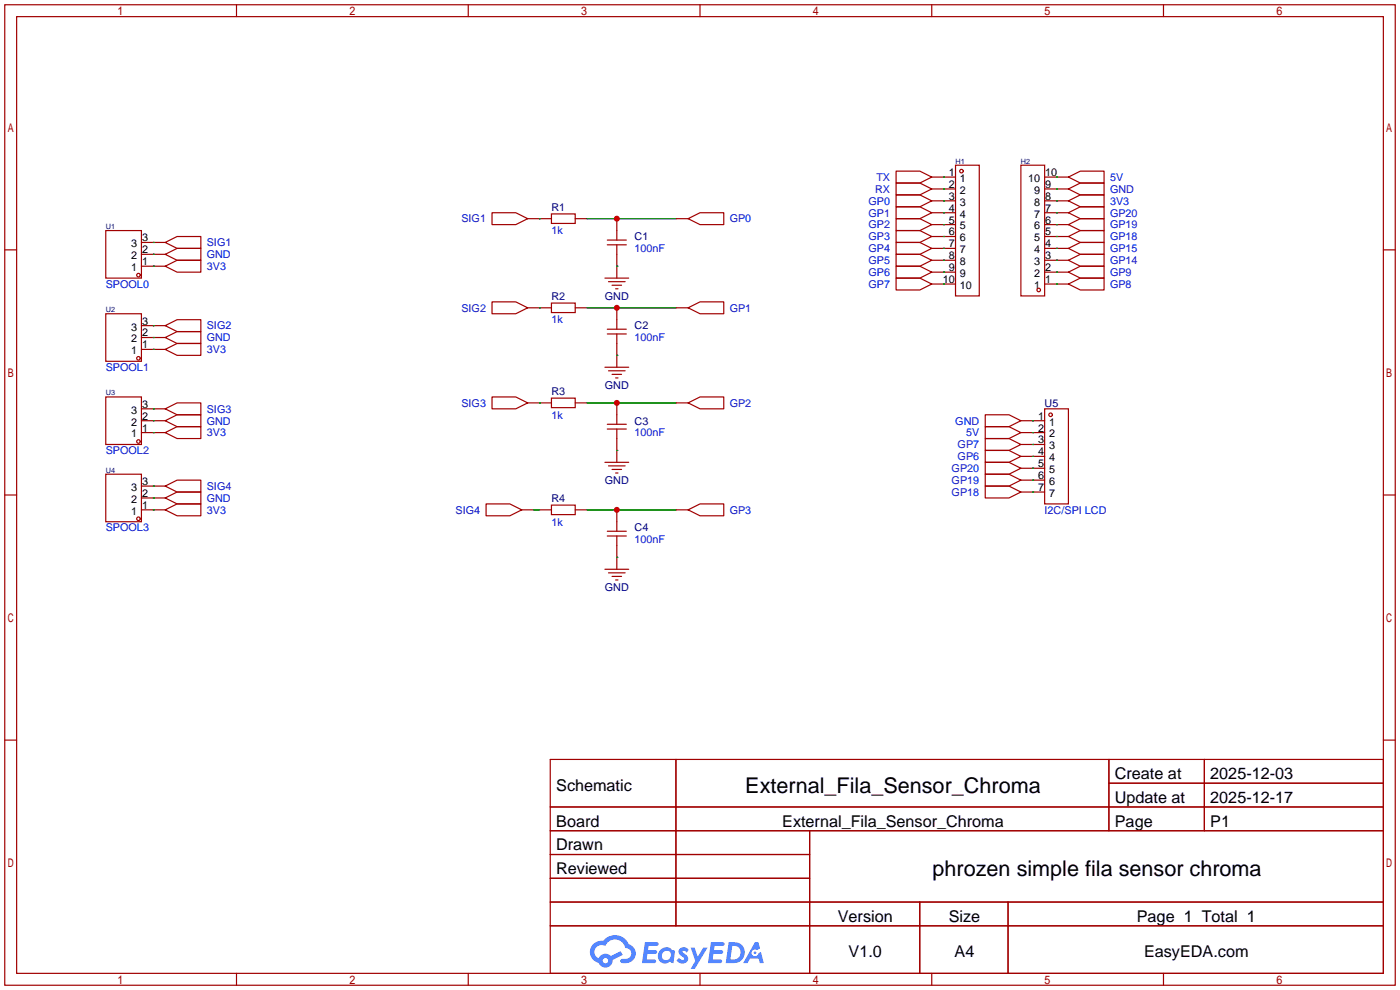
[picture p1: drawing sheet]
<svg xmlns="http://www.w3.org/2000/svg" width="299mm" height="212mm" viewBox="0 0 299 212" stroke-linecap="round" stroke-linejoin="round" font-family="sans-serif">
<g fill="none" stroke="#a10000" stroke-width=".25">
<path d="M1 1h297.2v209.6h-297.2zM3.6 3.6h292.1v204.4h-292.1zM50.5 1v2.6M100.1 1v2.6M149.6 1v2.6M199.1 1v2.6M248.7 1v2.6M1 53.4h2.6M295.7 53.4h2.5M1 105.8h2.6M295.7 105.8h2.5M1 158.2h2.6"/>
<path d="M295.7 158.2h2.5M117.6 162.3h178.1v45.7h-178.1zM117.6 172.5h178.1M117.6 177.5h178.1M144.5 162.3v35.6M173 177.5v30.5M237 162.3v15.2M237 167.4h58.7M257.4 162.3v15.2M117.6 182.6h55.4M117.6 192.8h178.1M117.6 187.7h55.4"/>
<path d="M117.6 197.9h178.1M196.6 192.8v15.2M215.4 192.8v15.2M50.5 208v2.6M100.1 208v2.6M149.6 208v2.6M199.1 208v2.6M248.7 208v2.6"/>
</g>
<g fill="#5487ff">
<path d="M145.3 202.7a1.3 1.3 0 0 1 1.9 .3l-.4 .6a.54 .54 0 0 0-.9-.2l.1 .2a1.34 1.34 0 0 1 .9 1.8 1.47 1.47 0 0 1-2.3-.1l.5-.6 .8 .5a.31 .31 0 0 0 .4-.3 .31 .31 0 0 0-.3-.4 1.12 1.12 0 0 1-.7-1.8z"/>
<path d="M147.6 202.5h.9l.6 2 1.2-2h.9l-2.7 4.6h-.9l1-1.7z"/>
<path d="M137.8 201.4h1.7a1.31 1.31 0 0 1 1.2 .2 .4 .4 0 0 1-.3 .5l-1.8 .1-.1 .9h1.6a.4 .4 0 0 1 .4 .4 .4 .4 0 0 1-.5 .4h-1.6l-.2 1.2h1.4a.46 .46 0 0 1 .5 0 .46 .46 0 0 1 .1 .5l-.4 .2h-2.6z"/>
<path d="M151.9 201.4h1.7a1.32 1.32 0 0 1 1.2 .2 .39 .39 0 0 1-.3 .5l-1.8 .1-.1 .9h1.6a.4 .4 0 0 1 .4 .4 .4 .4 0 0 1-.4 .4h-1.7l-.2 1.2h1.4a.46 .46 0 0 1 .5 0 .46 .46 0 0 1 .1 .5l-.4 .2h-2.6z"/>
<path d="M161.3 201.4h.8l.3 1.3-.6 .4a.75 .75 0 0 0-1.1 .3 .75 .75 0 0 0 .5 1 .75 .75 0 0 0 .9-.7l.5-.2 .6 2.3h-.8l-.3-.9h-1.8l-.5 .9h-1z"/>
<path d="M155.7 201.4l-.6 4.4h1.5a2.27 2.27 0 0 0 2.6-2.2 2.27 2.27 0 0 0-2.7-2.2zM156.5 202.1a1.5 1.5 0 0 1 1.8 1.6 1.5 1.5 0 0 1-1.9 1.4h-.3z"/>
<path d="M141.2 203a1.6 1.6 0 0 0-.3 2.3 1.6 1.6 0 0 0 2.3 .2l.7 .3 .3-2.4-.1-.3-.5-.1a1.58 1.58 0 0 0-2.4 0zM141.8 203.5a.98 .98 0 0 1 1.6 .4 .98 .98 0 0 1-1.1 1.3 .94 .94 0 0 1-.9-.7 .94 .94 0 0 1 .4-1z"/>
<path d="M126.8 201.8a2.37 2.37 0 0 0 1.1 4 1.54 1.54 0 0 0 1.8 1 1.54 1.54 0 0 0 1.2-1.6l2.2-1.1-.5-.8-2 1a1.57 1.57 0 0 0-2.7 .5 1.5 1.5 0 0 1-.7-2.1 1.5 1.5 0 0 1 2.2-.5 2.23 2.23 0 0 1 2.3-1.4 2.23 2.23 0 0 1 2 1.8 1.16 1.16 0 0 1 1.2 1.1 1.16 1.16 0 0 1-1.1 1.2h-.7a.47 .47 0 0 0-.5 .4 .47 .47 0 0 0 .4 .5 2.17 2.17 0 0 0 2.5-.9 2.17 2.17 0 0 0-.3-2.7l-.8-.4a3.2 3.2 0 0 0-5.5-.7l-1.1 .1zM128.8 205.3a.6 .6 0 0 1 1.2 0 .6 .6 0 0 1-1.2 0z"/>
<circle cx="161.4" cy="203.6" r=".28"/>
</g>
<g fill="none" stroke="#a10000" stroke-width=".25">
<path d="M191.5 39.1h5.1l2.5 1.3-2.5 1.3h-5.1zM191.5 36.6h5.1l2.5 1.2-2.5 1.3h-5.1zM199.1 37.8h5.1M204.2 35.3h5.1v27.9h-5.1zM218.2 35.3h5.1v27.9h-5.1zM223.3 37.8h5M228.3 37.8l2.6-1.2h5.1v2.5h-5.1zM22.6 49.3h7.6v10.1h-7.6zM30.2 56.9h5.1M30.2 54.4h5.1M30.2 51.8h5.1M35.3 51.8l2.5-1.3h5.1v2.6h-5.1z"/>
<path d="M35.3 54.4l2.5-1.3h5.1v2.5h-5.1zM35.3 56.9l2.5-1.3h5.1v2.6h-5.1zM105.2 45.5h5l2.6 1.2-2.6 1.3h-5zM112.8 46.7h5.1M117.9 45.7h5v2.1h-5zM122.9 46.7h2.6M129.3 59.4h5.1M129.8 51.3h4.1M129.8 52.3h4.1M131.8 46.7v4.6M131.8 52.3v7.1M144.5 46.7h2.6"/>
<path d="M147.1 46.7l2.5-1.2h5.1v2.5h-5.1zM191.5 59.4h5.1l2.5 1.3-2.5 1.3h-5.1zM191.5 56.9h5.1l2.5 1.3-2.5 1.2h-5.1zM191.5 54.4h5.1l2.5 1.2-2.5 1.3h-5.1zM191.5 51.8h5.1l2.5 1.3-2.5 1.3h-5.1zM191.5 49.3h5.1l2.5 1.2-2.5 1.3h-5.1zM191.5 46.7h5.1l2.5 1.3-2.5 1.3h-5.1zM191.5 44.2h5.1l2.5 1.3-2.5 1.2h-5.1zM191.5 41.7h5.1l2.5 1.2-2.5 1.3h-5.1zM199.1 58.2h5.1M199.1 55.6h5.1M199.1 53.1h5.1"/>
<path d="M199.1 50.5h5.1M199.1 48h5.1M199.1 45.5h5.1M199.1 42.9h5.1M199.1 40.4h5.1M223.3 58.2h5M223.3 55.6h5M223.3 53.1h5M223.3 50.5h5M223.3 48h5M223.3 45.5h5M223.3 42.9h5"/>
<path d="M223.3 40.4h5M228.3 58.2l2.6-1.3h5.1v2.5h-5.1zM228.3 55.6l2.6-1.2h5.1v2.5h-5.1zM228.3 53.1l2.6-1.3h5.1v2.6h-5.1zM228.3 50.5l2.6-1.2h5.1v2.5h-5.1zM228.3 48l2.6-1.3h5.1v2.6h-5.1zM228.3 45.5l2.6-1.3h5.1v2.5h-5.1zM228.3 42.9l2.6-1.2h5.1v2.5h-5.1zM228.3 40.4l2.6-1.3h5.1v2.6h-5.1zM22.6 67.1h7.6v10.1h-7.6zM30.2 74.7h5.1M30.2 72.1h5.1"/>
<path d="M30.2 69.6h5.1M35.3 69.6l2.5-1.3h5.1v2.6h-5.1zM35.3 72.1l2.5-1.2h5.1v2.5h-5.1zM35.3 74.7l2.5-1.3h5.1v2.5h-5.1zM105.2 64.5h5l2.6 1.3-2.6 1.3h-5zM112.8 65.8h5.1M117.9 64.8h5v2h-5zM122.9 65.8h2.6M129.3 78.5h5.1M129.8 70.4h4.1M129.8 71.4h4.1M130 60.2h3.6"/>
<path d="M130 79.2h3.6M130.8 61h2M131.6 61.7h.5M131.8 65.8v4.6M131.8 71.4v7.1M144.5 65.8h2.6M147.1 65.8l2.5-1.3h5.1v2.6h-5.1zM199.1 60.7h5.1M223.3 60.7h5M228.3 60.7l2.6-1.3h5.1v2.6h-5.1zM22.6 84.8h7.6v10.2h-7.6zM30.2 92.5h5.1"/>
<path d="M30.2 89.9h5.1M30.2 87.4h5.1M35.3 87.4l2.5-1.3h5.1v2.5h-5.1zM35.3 89.9l2.5-1.3h5.1v2.6h-5.1zM35.3 92.5l2.5-1.3h5.1v2.5h-5.1zM105.2 84.8h5l2.6 1.3-2.6 1.3h-5zM112.8 86.1h5.1M117.9 85.1h5v2h-5zM122.9 86.1h2.6M129.3 98.8h5.1M129.8 90.7h4.1M129.8 91.7h4.1"/>
<path d="M130 99.6h3.6M130.8 80h2M131.6 80.8h.5M131.8 86.1v4.6M131.8 91.7v7.1M144.5 86.1h2.6M147.1 86.1l2.5-1.3h5.1v2.6h-5.1zM210.6 88.6h5l2.6 1.3-2.6 1.3h-5zM210.6 91.2h5l2.6 1.3-2.6 1.2h-5zM210.6 93.7h5l2.6 1.3-2.6 1.3h-5zM210.6 96.3h5l2.6 1.2-2.6 1.3h-5zM210.6 98.8h5l2.6 1.3-2.6 1.2h-5z"/>
<path d="M218.2 92.5h5.1M218.2 89.9h5.1M218.2 95h5.1M218.2 97.5h5.1M223.3 87.4h5v20.3h-5zM22.6 101.3h7.6v10.2h-7.6zM30.2 109h5.1M30.2 106.4h5.1M30.2 103.9h5.1M35.3 103.9l2.5-1.3h5.1v2.6h-5.1zM35.3 106.4l2.5-1.2h5.1v2.5h-5.1zM35.3 109l2.5-1.3h5.1v2.5h-5.1z"/>
<path d="M103.9 107.7h5.1l2.5 1.3-2.5 1.2h-5.1zM111.5 109h2.5M115.3 109h2.6M117.9 107.9h5v2.1h-5zM122.9 109h2.6M129.8 113.5h4.1M129.8 114.6h4.1M130.8 100.3h2M131.6 101.1h.5M131.8 109v4.5M131.8 114.6v7.1M144.5 109h2.6"/>
<path d="M147.1 109l2.5-1.3h5.1v2.5h-5.1zM210.6 101.3h5l2.6 1.3-2.6 1.3h-5zM210.6 103.9h5l2.6 1.3-2.6 1.2h-5zM218.2 100.1h5.1M218.2 102.6h5.1M218.2 105.2h5.1M129.3 121.7h5.1M130 122.4h3.6M130.8 123.2h2M131.6 124h.5"/>
<circle cx="205.5" cy="36.6" r=".38"/>
<circle cx="29.6" cy="58.8" r=".38"/>
<circle cx="29.6" cy="76.6" r=".38"/>
<circle cx="222" cy="62" r=".38"/>
<circle cx="29.6" cy="94.4" r=".38"/>
<circle cx="224.5" cy="88.6" r=".38"/>
<circle cx="29.6" cy="110.9" r=".38"/>
</g>
<g fill="none" stroke="#008700" stroke-width=".25">
<path d="M201.7 37.8h.1M225.8 37.8h.1M32.8 51.8h.1M32.8 54.4h.1M32.8 56.9h.1M115.3 46.7h.1M125.5 46.7h19M131.8 56.9h.1M201.7 58.2h.1M201.7 55.6h.1M201.7 53.1h.1M201.7 50.5h.1"/>
<path d="M201.7 48h.1M201.7 45.5h.1M201.7 42.9h.1M201.7 40.4h.1M225.8 58.2h.1M225.8 55.6h.1M225.8 53.1h.1M225.8 50.5h.1M225.8 48h.1M225.8 45.5h.1M225.8 42.9h.1M225.8 40.4h.1"/>
<path d="M32.8 69.6h.1M32.8 72.1h.1M32.8 74.7h.1M115.3 65.8h.1M125.5 65.8h19M131.8 75.9h.1M201.7 60.7h.1M225.8 60.7h.1M32.8 87.4h.1M32.8 89.9h.1M32.8 92.5h.1M115.3 86.1h.1"/>
<path d="M125.5 86.1h19M131.8 96.3h.1M220.7 97.5h.1M220.7 95h.1M220.7 92.5h.1M220.7 89.9h.1M32.8 103.9h.1M32.8 106.4h.1M32.8 109h.1M114 109h1.3M125.5 109h19M131.8 119.1h.1"/>
<path d="M220.7 105.2h.1M220.7 102.6h.1M220.7 100.1h.1"/>
</g>
<g fill="#c00">
<circle cx="131.8" cy="109" r=".63"/>
<circle cx="131.8" cy="86.1" r=".63"/>
<circle cx="131.8" cy="65.8" r=".63"/>
<circle cx="131.8" cy="46.7" r=".63"/>
</g>
<g font-size="4.6">
<text x="159.3" y="169.4">External_Fila_Sensor_Chroma</text>
<text x="199.3" y="187.2">phrozen simple fila sensor chroma</text>
</g>
<g font-size="3.5">
<text x="238.3" y="166.5">Create at</text>
<text x="258.7" y="166.5">2025-12-03</text>
<text x="118.9" y="169.1">Schematic</text>
<text x="238.3" y="171.6">Update at</text>
<text x="258.7" y="171.6">2025-12-17</text>
<text x="118.9" y="176.7">Board</text>
<text x="167.2" y="176.7">External_Fila_Sensor_Chroma</text>
<text x="238.3" y="176.7">Page</text>
<text x="258.7" y="176.7">P1</text>
<text x="118.9" y="181.8">Drawn</text>
<text x="118.9" y="186.8">Reviewed</text>
<text x="179.1" y="197">Version</text>
<text x="202.8" y="197">Size</text>
<text x="243" y="197">Page 1 Total 1</text>
<text x="181.4" y="204.6">V1.0</text>
<text x="204" y="204.6">A4</text>
<text x="244.5" y="204.6">EasyEDA.com</text>
</g>
<g font-size="2.3" fill="#00f">
<text x="187" y="41.2">RX</text>
<text x="187.3" y="38.7">TX</text>
<text x="237.2" y="41.2">GND</text>
<text x="237.2" y="38.7">5V</text>
<text x="98.6" y="47.5">SIG1</text>
<text x="156" y="47.5">GP0</text>
<text x="185.6" y="46.3">GP1</text>
<text x="185.6" y="43.7">GP0</text>
<text x="237.2" y="46.3">GP20</text>
<text x="237.2" y="43.7">3V3</text>
<text x="44.2" y="52.6">SIG1</text>
<text x="117.9" y="50.1">1k</text>
<text x="135.6" y="53.9">100nF</text>
<text x="185.6" y="53.9">GP4</text>
<text x="185.6" y="51.4">GP3</text>
<text x="185.6" y="48.8">GP2</text>
<text x="237.2" y="53.9">GP15</text>
<text x="237.2" y="51.4">GP18</text>
<text x="237.2" y="48.8">GP19</text>
<text x="44.2" y="55.2">GND</text>
<text x="44.2" y="57.7">3V3</text>
<text x="185.6" y="59">GP6</text>
<text x="185.6" y="56.4">GP5</text>
<text x="237.2" y="59">GP9</text>
<text x="237.2" y="56.4">GP14</text>
<text x="22.6" y="61.5">SPOOL0</text>
<text x="185.6" y="61.5">GP7</text>
<text x="237.2" y="61.5">GP8</text>
<text x="44.2" y="70.4">SIG2</text>
<text x="98.6" y="66.6">SIG2</text>
<text x="117.9" y="69.1">1k</text>
<text x="156" y="66.6">GP1</text>
<text x="44.2" y="72.9">GND</text>
<text x="44.2" y="75.5">3V3</text>
<text x="135.6" y="72.9">100nF</text>
<text x="22.6" y="79.3">SPOOL1</text>
<text x="44.2" y="88.2">SIG3</text>
<text x="98.6" y="86.9">SIG3</text>
<text x="117.9" y="89.5">1k</text>
<text x="156" y="86.9">GP2</text>
<text x="44.2" y="90.7">GND</text>
<text x="44.2" y="93.3">3V3</text>
<text x="135.6" y="93.3">100nF</text>
<text x="204.2" y="90.7">GND</text>
<text x="204.7" y="95.8">GP7</text>
<text x="206.5" y="93.3">5V</text>
<text x="22.6" y="97.1">SPOOL2</text>
<text x="203.4" y="100.9">GP20</text>
<text x="204.7" y="98.3">GP6</text>
<text x="44.2" y="104.7">SIG4</text>
<text x="44.2" y="107.2">GND</text>
<text x="203.4" y="103.4">GP19</text>
<text x="203.4" y="106">GP18</text>
<text x="22.6" y="113.6">SPOOL3</text>
<text x="44.2" y="109.8">3V3</text>
<text x="97.4" y="109.8">SIG4</text>
<text x="117.9" y="112.3">1k</text>
<text x="156" y="109.8">GP3</text>
<text x="223.3" y="109.8">I2C/SPI LCD</text>
<text x="135.6" y="116.1">100nF</text>
</g>
<g font-size="2.3">
<text x="202.8" y="40.2">2</text>
<text x="202.8" y="37.6">1</text>
<text x="205.2" y="41.4">2</text>
<text x="205.2" y="38.9">1</text>
<text x="219.8" y="38.9">10</text>
<text x="221" y="41.4">9</text>
<text x="223.4" y="37.6">10</text>
<text x="223.4" y="40.2">9</text>
<text x="202.8" y="47.8">5</text>
<text x="202.8" y="45.2">4</text>
<text x="202.8" y="42.7">3</text>
<text x="205.2" y="46.5">4</text>
<text x="205.2" y="44">3</text>
<text x="221" y="44">8</text>
<text x="221" y="46.5">7</text>
<text x="223.4" y="42.7">8</text>
<text x="223.4" y="45.2">7</text>
<text x="223.4" y="47.8">6</text>
<text x="28" y="52.9">3</text>
<text x="30.4" y="51.6">3</text>
<text x="202.8" y="52.9">7</text>
<text x="202.8" y="50.3">6</text>
<text x="205.2" y="51.6">6</text>
<text x="205.2" y="49">5</text>
<text x="221" y="49">6</text>
<text x="221" y="51.6">5</text>
<text x="223.4" y="50.3">5</text>
<text x="223.4" y="52.9">4</text>
<text x="28" y="57.9">1</text>
<text x="28" y="55.4">2</text>
<text x="30.4" y="56.7">1</text>
<text x="30.4" y="54.1">2</text>
<text x="202.8" y="57.9">9</text>
<text x="202.8" y="55.4">8</text>
<text x="205.2" y="59.2">9</text>
<text x="205.2" y="56.7">8</text>
<text x="205.2" y="54.1">7</text>
<text x="221" y="54.1">4</text>
<text x="221" y="56.7">3</text>
<text x="221" y="59.2">2</text>
<text x="223.4" y="55.4">3</text>
<text x="223.4" y="57.9">2</text>
<text x="201.5" y="60.5">10</text>
<text x="205.2" y="61.7">10</text>
<text x="221" y="61.7">1</text>
<text x="223.4" y="60.5">1</text>
<text x="28" y="70.6">3</text>
<text x="30.4" y="71.9">2</text>
<text x="30.4" y="69.4">3</text>
<text x="28" y="75.7">1</text>
<text x="28" y="73.2">2</text>
<text x="30.4" y="74.4">1</text>
<text x="28" y="88.4">3</text>
<text x="30.4" y="89.7">2</text>
<text x="30.4" y="87.1">3</text>
<text x="221.9" y="89.7">1</text>
<text x="28" y="93.5">1</text>
<text x="28" y="91">2</text>
<text x="30.4" y="92.2">1</text>
<text x="221.9" y="92.2">2</text>
<text x="221.9" y="94.8">3</text>
<text x="224.2" y="91">1</text>
<text x="224.2" y="93.5">2</text>
<text x="221.9" y="97.3">4</text>
<text x="221.9" y="99.8">5</text>
<text x="224.2" y="96">3</text>
<text x="224.2" y="98.6">4</text>
<text x="224.2" y="101.1">5</text>
<text x="28" y="107.5">2</text>
<text x="28" y="104.9">3</text>
<text x="30.4" y="106.2">2</text>
<text x="30.4" y="103.7">3</text>
<text x="221.9" y="102.4">6</text>
<text x="221.9" y="104.9">7</text>
<text x="224.2" y="103.7">6</text>
<text x="224.2" y="106.2">7</text>
<text x="28" y="110">1</text>
<text x="30.4" y="108.7">1</text>
</g>
<g font-size="2.3" fill="#000080">
<text x="117.9" y="45">R1</text>
<text x="135.6" y="51.4">C1</text>
<text x="117.9" y="64.1">R2</text>
<text x="129.3" y="64.1">GND</text>
<text x="135.6" y="70.4">C2</text>
<text x="129.3" y="83.1">GND</text>
<text x="117.9" y="84.4">R3</text>
<text x="223.3" y="86.9">U5</text>
<text x="135.6" y="90.7">C3</text>
<text x="117.9" y="107.2">R4</text>
<text x="129.3" y="103.4">GND</text>
<text x="135.6" y="113.6">C4</text>
<text x="129.3" y="126.3">GND</text>
</g>
<g font-size="1.6" fill="#000080">
<text x="204.2" y="35">H1</text>
<text x="218.2" y="35">H2</text>
<text x="22.6" y="49">U1</text>
<text x="22.6" y="66.7">U2</text>
<text x="22.6" y="84.5">U3</text>
<text x="22.6" y="101">U4</text>
</g>
</svg>
